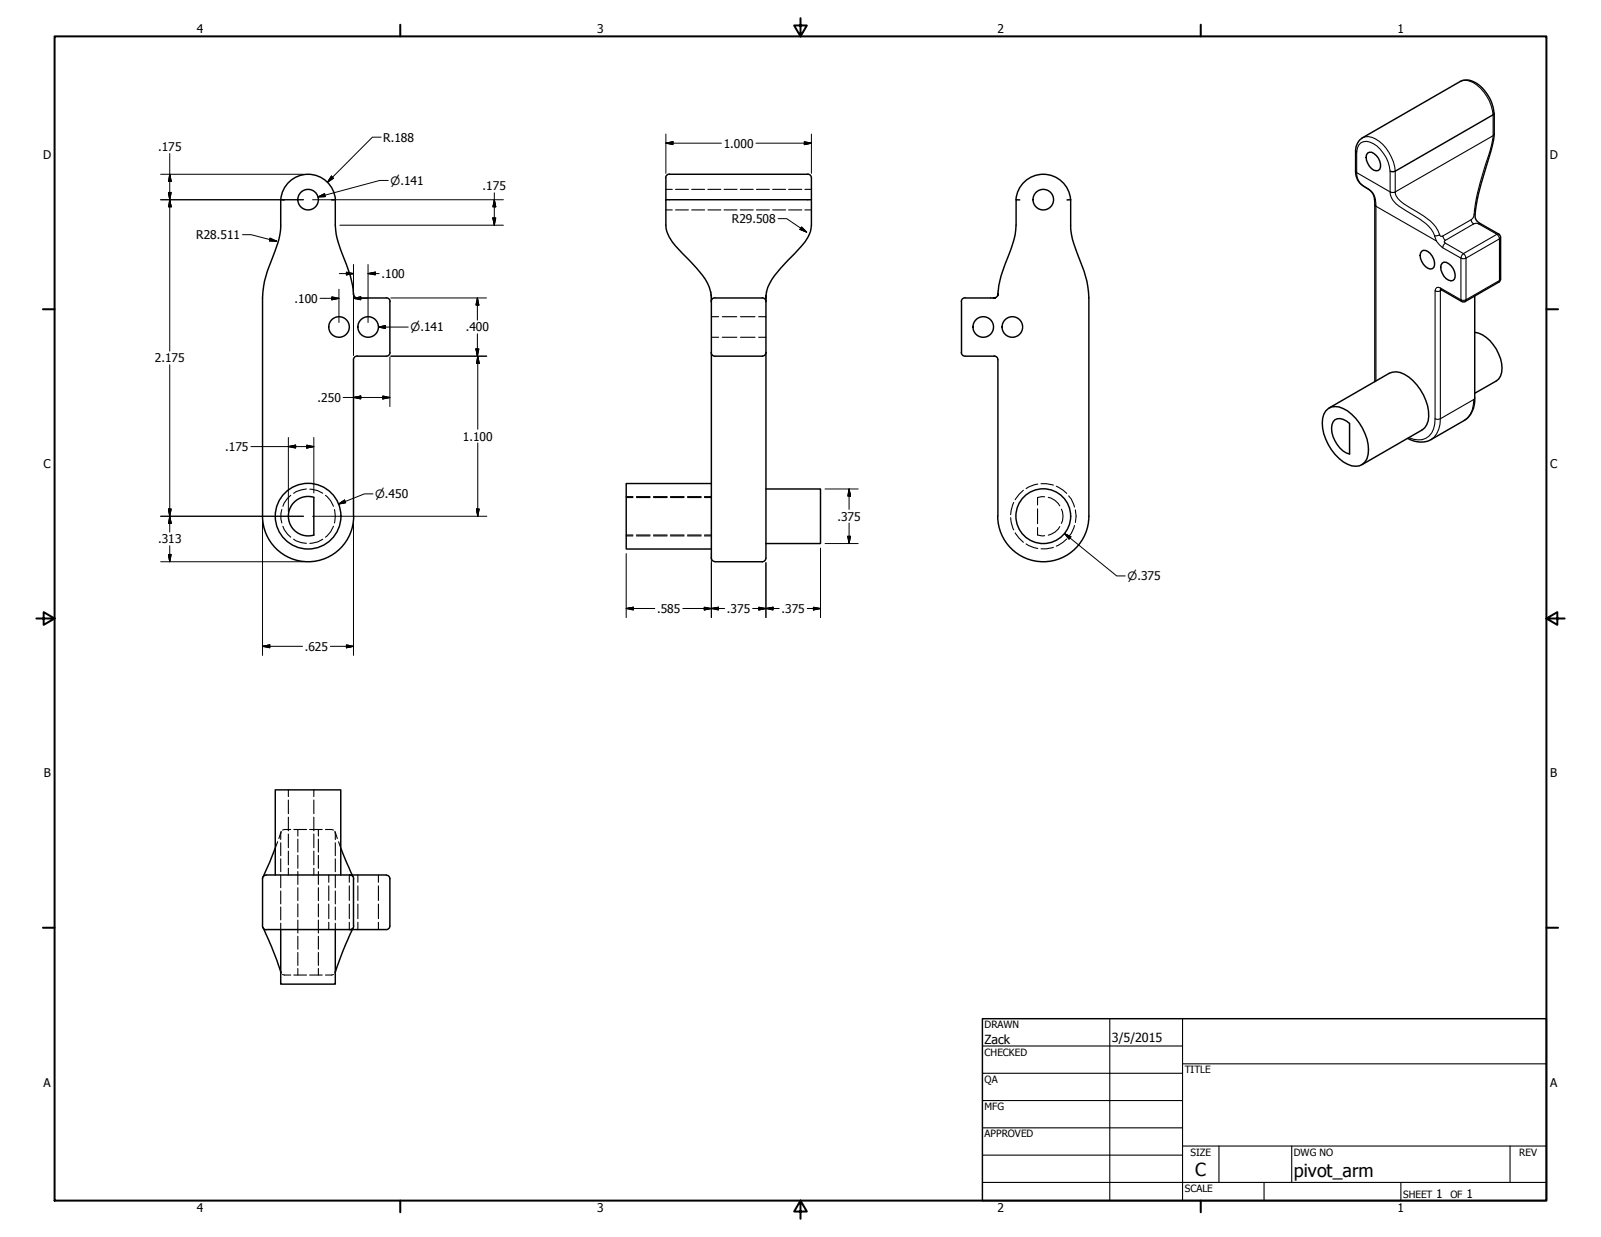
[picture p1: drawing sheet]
<svg xmlns="http://www.w3.org/2000/svg" width="559mm" height="432mm" viewBox="0 0 559 432" stroke-linecap="round" stroke-linejoin="round" font-family="sans-serif">
<!-- layer: Visible (ANSI) -->
<g fill="none" stroke="#000" stroke-width=".51">
<path d="M477.4 53.4a2.18 2.18 0 0 1 3 .9 4.7 4.7 0 0 1 1.2 4.8 1.87 1.87 0 0 1-2.9-.2 4.3 4.3 0 0 1-1.3-5.5zM98 69.7v8.9a27.6 27.6 0 0 1-3.1 11.8l-1.6 4.3-1 3.4-.7 5.9v76.2a15.9 15.9 0 0 0 16 15.9 15.9 15.9 0 0 0 15.8-15.9M98 69.7l1.3 .1M98 69.7a9.6 9.6 0 0 1 9.5-8.9 9.6 9.6 0 0 1 9.6 8.9M115.8 69.8l1.2-.1v8.9a34.2 34.2 0 0 0 3.8 13.5 32.8 32.8 0 0 1 2.6 10.9v.2M232.4 69.8h50.8M232.4 62.1v16.5a11.6 11.6 0 0 0 3.3 7.2l2.5 2.7a50.2 50.2 0 0 1 8.8 10.4 12 12 0 0 1 1.3 6.4v89.5M233.6 60.8l-1 .5-.3 .8M233.7 60.8h48.2M281.9 60.8l1.1 .5 .2 .8M283.2 62.1v16.5a11.3 11.3 0 0 1-3.4 7.2l-2.4 2.7a50.2 50.2 0 0 0-8.7 10.4l-.7 1.4-.7 3.3M354.6 69.7a9.6 9.6 0 0 1 9.5-8.9 9.6 9.6 0 0 1 9.6 8.9"/>
<path d="M355.9 69.8l-1.3-.1v8.9a34.2 34.2 0 0 1-3.8 13.5 32.8 32.8 0 0 0-2.6 10.9v.1M372.4 69.8l1.3-.1v8.9a27.6 27.6 0 0 0 3 11.8l1.7 4.3 .9 3.4 .7 5.9v76.2a15.9 15.9 0 0 1-15.9 15.9 15.9 15.9 0 0 1-15.9-15.9M496.3 87.7a2.23 2.23 0 0 1 2.9 .8 4.9 4.9 0 0 1 1.2 4.8 1.82 1.82 0 0 1-2.8-.2 4.2 4.2 0 0 1-1.3-5.4zM503.4 91.8a2.18 2.18 0 0 1 3 .9 4.7 4.7 0 0 1 1.2 4.8 1.87 1.87 0 0 1-2.8-.2 4.3 4.3 0 0 1-1.4-5.5zM123.5 103.2l.7 .7M124.2 103.9l.8 .1M124.7 104h10.1M134.8 103.9l1.1 .6 .2 .8M136.1 105.3v17.7l-.2 .8-1.1 .5h-10.1M249.5 103.9l-1 .6-.3 .8M249.6 104h16.5M266 103.9l1.1 .6 .2 .8"/>
<path d="M267.3 103.6v19.5M335.6 105.3v17.8M336.8 103.9l-1 .6-.3 .8M336.9 104h9.8M346.7 104l.8-.1zM348.2 103.1l-.7 .8M514.7 116a12.5 12.5 0 0 1 9 9.2 6.7 6.7 0 0 1-1.4 7.8l-7.6 4.3M124.7 124.3l-1.1 .5-.2 .8v54.6M248.2 123l.6 1.1 .8 .2h16.4l1.1-.5 .2-.8M267.3 123.1v71.7M335.5 123l.6 1.1 .7 .2M336.9 124.3h10.1"/>
<path d="M347 124.3l.8 .2 .5 1.1v54.6M462.7 143.4a4.5 4.5 0 0 1 6.1-.8 17 17 0 0 1 8.7 16 4.6 4.6 0 0 1-7.2 3.5 17 17 0 0 1-8.7-16.1l.4-1.3zM463.9 142.4l21-12.1a7.3 7.3 0 0 1 8.2 2.5 16.9 16.9 0 0 1 5.4 14.1l-1.2 2.5-1 .7-21 12.1M465.9 146.6a4 4 0 0 1 5.1 1.2v10.7a9.7 9.7 0 0 1-6.1-10.2zM109.5 173.7v13.1M109.6 173.6a6.9 6.9 0 0 0-9 6.6 6.9 6.9 0 0 0 9 6.6M248.3 168.8h-29.7v22.8h29.7M267.3 170.7h19.1v19h-19.1M248.3 194.8l.2 .7 1 .5M267.3 194.8l-.2 .8-1.1 .5h-16.4M96.1 296l-4.3 10.1M118.9 296l4 9.4"/>
<path d="M96.1 305.4v-29.7h22.8v29.7M122.1 305.4l.8 .3 .5 1M122.6 305.4h.2M123.4 306.7v16.5M134.8 305.4l-42.3 .1-.6 .5-.3 .7 .1 17a1.15 1.15 0 0 0 1.2 .8l42.3-.1 .6-.4 .3-.8v-16.5l-.5-1-.8-.2M91.8 323.8l2.9 6.6 3.3 8.9M98 324.5v19h19v-19M122.6 324.5h.2M122.9 324.5l-3.1 7.3-2.8 7.5M123.4 323.2l-.2 .8-1.1 .5"/>
<circle cx="107.5" cy="69.7" r="3.6"/>
<circle cx="364.1" cy="69.7" r="3.6"/>
<circle cx="118.3" cy="114.1" r="3.6"/>
<circle cx="128.5" cy="114.1" r="3.6"/>
<circle cx="343.2" cy="114.1" r="3.6"/>
<circle cx="353.3" cy="114.1" r="3.6"/>
<circle cx="107.5" cy="180.2" r="11.5"/>
<circle cx="364.1" cy="180.2" r="9.6"/>
</g>
<!-- layer: Hidden (ANSI) -->
<g fill="none" stroke="#000" stroke-width=".38">
<path d="M232.4 66.1h2.2M232.4 73.3h2.2M235.8 66.1h4.5M235.8 73.3h4.5M241.4 66.1h4.5M241.4 73.3h4.5M247.1 66.1h4.5M247.1 73.3h4.5M252.7 66.1h4.5M252.7 73.3h4.5M258.4 66.1h4.5M258.4 73.3h4.5"/>
<path d="M264 66.1h4.5M264 73.3h4.5M269.7 66.1h4.5M269.7 73.3h4.5M275.3 66.1h4.5M275.3 73.3h4.5M280.9 66.1h2.3M280.9 73.3h2.3M123.4 102.7v.2M123.4 102.6v.6M124.3 103.9l.4 .1zM124.3 103.9h.1"/>
<path d="M124.5 104h.5M124.5 103.9l.2 .1M248 101.9l.2 .4M248.2 102.7v.4M248.3 103.6v.2M248.3 103.9v.4M248.3 104.6v.2M248.3 110.6h2.5M248.3 117.7h2.5M252.1 110.6h5.1M252.1 117.7h5.1M258.4 110.6h5.1"/>
<path d="M258.4 117.7h5.1M264.8 110.6h2.5M264.8 117.7h2.5M267.3 103.2v.2M267.3 103.6v.2M267.3 103.9v.4M267.3 104.6v.2M346.7 104h.5M347.2 103.9l-.2 .1M347.3 103.9h.1M348.3 102.4v.5M348.3 102.9l-.1 .2"/>
<path d="M98.4 177.9l-.4 1.4v1.9l.4 1.4M101.5 172.9l-2.3 2.7-.5 1.1M106.9 170.7l-1.7 .3-1.9 .6-.8 .6M108.1 170.8a8.5 8.5 0 0 1 4.5 1.3M113.6 172.9a8.2 8.2 0 0 1 2.8 3.8M116.7 177.9a8.9 8.9 0 0 1 0 4.7M218.6 173.7h2.3M218.6 173.4h2.3M222.1 173.7h4.8M222.1 173.4h4.8M228.1 173.7h4.8M228.1 173.4h4.8"/>
<path d="M234 173.7h4.8M234 173.4h4.8M240 173.7h4.7M240 173.4h4.7M245.9 173.7h2.4M245.9 173.4h2.4M353.8 175.4l-.9 2.7-.2 1.5M357.2 171.1l-1.5 1.4-1.4 1.9M362.1 177.6v5.2M362.2 169l-3.2 1-.9 .6M363.3 168.8h1.9l2.5 .6M364.6 173.4l-2.5 .3v2.6"/>
<path d="M365.9 173.6a6 6 0 0 1 4 3M368.7 169.7l2.3 1.4 1.3 1.1M370.5 177.7a5.7 5.7 0 0 1 0 5M373 173.1l.9 1.1 1.1 2.8M375.3 178l.3 2.2-.3 2.2M98.7 183.7l.5 1.1 2.3 2.7M102.5 188.2l.8 .6 1.9 .6 1.7 .3M112.6 188.2a7.8 7.8 0 0 1-4.5 1.5M116.4 183.7a8.2 8.2 0 0 1-2.8 3.8M218.6 186.8h2.3M218.6 187.1h2.3M222.1 186.8h4.8"/>
<path d="M222.1 187.1h4.8M228.1 186.8h4.8M228.1 187.1h4.8M234 186.8h4.8M234 187.1h4.8M240 186.8h4.7M240 187.1h4.7M245.9 186.8h2.4M245.9 187.1h2.4M352.7 180.7l.2 1.6 .9 2.7M354.3 186l1.4 1.9 1.5 1.4M358.1 189.9l.9 .5 3.2 1.1"/>
<path d="M362.1 184.1v2.7l2.5 .2M367.7 191.1l-2.5 .5h-1.9M369.9 183.8a6 6 0 0 1-4 3M372.3 188.2l-1.3 1.1-2.3 1.3M375 183.5l-1.1 2.7-.9 1.1M100.6 275.7v2.4M100.6 279.3v4.7M109.5 275.7v2.4M109.5 279.3v4.7M96.9 293.8l-.8 2.2M98 294.2v4.5M98 299.8v4.5"/>
<path d="M98 290.4l-.7 2.3M98.2 290.2l-.2 2.9M100.6 285.2v4.8M100.6 291.1v4.8M100.6 297.1v4.8M101.5 289.6l-2.9 .2M102.6 289.6h4.4M103.9 289.6v2.2M103.9 292.9v4.5M103.9 298.6v4.5M108.1 289.6h4.4M109.5 285.2v4.8"/>
<path d="M109.5 291.1v4.8M109.5 297.1v4.8M111.1 289.6v2.2M111.1 292.9v4.5M111.1 298.6v4.5M113.6 289.6l2.8 .2M116.9 290.2l.1 2.9M117 290.4l.7 2.3M117 294.2v4.5M117 299.8v4.5M118.2 293.8l.7 2.2M98 305.4v4.5"/>
<path d="M98 311v4.5M98 316.6v4.5M100.6 303.1v2.3M103.9 304.2v4.5M103.9 309.9v4.5M103.9 315.5v4.5M109.5 303.1v2.3M111.1 304.2v4.5M111.1 309.9v4.5M111.1 315.5v4.5M114.7 305.4v2.6M114.7 309.2v5.1"/>
<path d="M114.7 315.6v5.1M117 305.4v4.5M117 311v4.5M117 316.6v4.5M121.9 305.4v2.6M121.9 309.2v5.1M121.9 315.6v5.1M122.6 305.4l.2 .2M122.9 305.4l.1 .2M123 305.8l.2 .1-.1-.1M124.9 305.4v2.6M124.9 309.2v5.1"/>
<path d="M124.9 315.6v5.1M132.1 305.4v2.6M132.1 309.2v5.1M132.1 315.6v5.1M98 339.1l.2 .6M98 339.3h.1M98 322.3v2.2M98 339.4v.1M103.9 321.2v4.5M103.9 326.8v4.5M103.9 332.5v4.5M103.9 338.1v2.3"/>
<path d="M111.1 321.2v4.5M111.1 326.8v4.5M111.1 332.5v4.5M111.1 338.1v2.3M114.7 321.9v2.6M117 339.1l-.1 .6M117 322.3v2.2M117 339.3v.2M121.9 321.9v2.6M122.8 324.4l-.2 .1M123 324.4l-.1 .1M123.1 324.2l.1-.2-.2 .2"/>
<path d="M124.9 321.9v2.6M132.1 321.9v2.6M98.6 340.2l2.9 .2M102.6 340.4h4.4M108.1 340.4h4.4M116.4 340.2l-2.8 .2"/>
</g>
<!-- layer: Visible Narrow (ANSI) -->
<g fill="none" stroke="#000" stroke-width=".38">
<path d="M509.7 28.4a6.5 6.5 0 0 1 7.1 2.4 15.3 15.3 0 0 1 4.3 9.3v7.3l-34.1 19.6v-7.2a14.4 14.4 0 0 0-8.1-11.9l-2.4-.1-1 .3M473.1 59.8l.4 .5a6.1 6.1 0 0 0 4.1 5.7 5.9 5.9 0 0 1 2.7 6l-.4-.5M474.9 49.9a5.6 5.6 0 0 1 6.9 2.2 12.8 12.8 0 0 1 3.4 7.7v7.2l-11.7-6.7v-7.3l.7-2.3zM521.5 46.8l-.4 .6-.5 3.1a159.6 159.6 0 0 0-5.9 22.7l-.2 1.8M513.5 76.7l-9.9 5.7M514.3 78.2l.9-.3 .9 .3M514.3 78.2l-10.1 5.9-.1 .3 .4 .5M514.9 74.7l-.4 .3-.3 1-.7 .7 .1 .6 .7 .9M516.1 78.2l6.4 3.6-11.7 6.7M516.8 78.1l-.7 .1M501.4 84.1l-21.1-12.1v61M502.5 81.9a11.8 11.8 0 0 0-5.5-6.5l-2.5-1.5a17 17 0 0 1-7.3-5.6l-.2-1.3-.6 .2-1.2-.2 .1 .9a6.9 6.9 0 0 0 3 4l2.3 1.6a31.7 31.7 0 0 1 8.9 6.4l1.2 2.3"/>
<path d="M503.6 86.5l6.3 3.6v14.5l-7.2-4.1M504.5 83.9l-.4-.4-.5-1.1-.7 .1-.4-.6-1.2 .5-.6-.2a6.5 6.5 0 0 0 2.9 4.3l.4-1.2 .5-.4M504.5 84.9l6.3 3.6M510.3 89l.5-.5 .9 1.6-.6 .2-1.2-.2zM511.7 90.1l11.7-6.7v14.5l-11.7 6.7zM523.1 81.7l-.6 .1 .9 1.6 .3-.5M523.7 97.4l-.6 1.1M500.9 101.5v44.7M502.7 101.5v44.7M502.9 101l-.2 .5M503 101.1l-.3-.6-.7-.2-.5 .1-.6 1.1 .6 .2 1.2-.2M503.2 101.2l-.5 .3"/>
<path d="M510.2 105.2l-.3-.6 .6 .2 1.2-.2-.3 .6M514.4 139.4l-11.7 6.8M514.7 138.9l-.3 .5a8.3 8.3 0 0 1-3.3 7.3M500.9 146.2l.6 .2 1.2-.2M500.9 146.2a6.5 6.5 0 0 1-4.5 7.3l-3-.1-1.7-.6M502.7 146.2a8.5 8.5 0 0 1-3.3 7.3"/>
</g>
<path d="M521.5 39.6v8.1l-1 4.6a121.9 121.9 0 0 0-5.6 22.4 3 3 0 0 0 1.9 3.4l6.3 3.6M473.1 52.5v7.3a5.9 5.9 0 0 0 3.4 5.5 5.4 5.4 0 0 1 3.4 6.2v61.7M473.5 53l-.2-.2a4.6 4.6 0 0 1 2.2-4.7l34.2-19.7a6.7 6.7 0 0 1 7.6 2.3 13.4 13.4 0 0 1 4.1 9.1l-34.4 20-.9 .1-.9-.1M523.1 81.7l.5 .5 .1 .6M523.7 82.9l-.1 15.1-12.2 7.2M502.8 101l7.4 4.2h1.3M514.7 103.3v35.6a8.7 8.7 0 0 1-3.6 7.8l-11.7 6.8a8.5 8.5 0 0 1-8.1-.5" fill="none" stroke="#000" stroke-width=".51"/>
<!-- layer: Border (ANSI) -->
<g fill="none" stroke="#000" stroke-width=".7">
<path d="M19 12.7h520.8v406.4h-520.8zM139.7 8.6v4.1M279.4 6.3v6.4l-2.2-3.8h4.4l-2.2 3.8M419.1 8.6v4.1M15 107.9h4M539.8 107.9h4M12.7 215.9h6.3l-3.8-2.2v4.4l3.8-2.2M539.8 215.9l3.8 2.2v-4.4l-3.8 2.2h6.3M15 323.8h4M539.8 323.8h4M139.7 419.1v4.1M279.4 419.1l2.2 3.8h-4.4l2.2-3.8v6.3"/>
<path d="M419.1 419.1v4.1"/>
</g>
<!-- layer: Title (ANSI) -->
<g fill="none" stroke="#000" stroke-width=".38">
<path d="M387.3 355.6v63.5M412.7 355.6v63.5M342.9 365.1h69.8M342.9 374.6h69.8M412.7 371.3h127.1M342.9 384.2h69.8M342.9 393.7h69.8M342.9 412.7h196.9M342.9 403.2h69.8M412.7 400h127.1M425.4 400v12.7M441.2 412.7v6.4"/>
<path d="M450.8 400v12.7M488.9 412.7v6.4M527 400v12.7"/>
</g>
<path d="M342.9 355.6h196.9v63.5h-196.9z" fill="none" stroke="#000" stroke-width=".51"/>
<!-- layer: Dimension (ANSI) -->
<g fill="none" stroke="#000" stroke-width=".35">
<path d="M59.2 53.6v69M133 47.9h-3l-15.7 15.7M232.4 50l2.5-.5v1zM232.4 50h19.4M232.4 46.8v13.7M263.8 50h19.4M280.7 49.5l2.5 .5-2.5 .5zM283.2 46.8v13.7M56.1 69.7h49.8M56.1 60.8h49.8M58.8 67.2h1l-.6 2.5zM59.2 69.7l.6 2.5h-1z"/>
<path d="M59.2 60.8l.6 2.5h-1zM109.1 69.7h66.6M111 68.8l2.3-1.2 .2 1zM115.7 61.5l.7 .7-2.1 1.4zM118.6 78.6h57.1M135.5 63h-3l-21.5 5.8M172 76.1h1l-.5 2.5zM172.5 69.7l.5 2.5h-1zM172.5 67.3v11.3M271.6 76.3h3l7 4.7M279.8 79.2l1.8 1.8-2.4-.9zM84.6 81.9h3l9 2.3"/>
<path d="M94.2 83.1l2.4 1.1-2.6-.1zM118.4 95.5h5M120.9 95l2.5 .5-2.5 .4zM123.4 92.3v31.7M128.5 95.5l2.5-.5v.9zM128.5 95.5h3.8M128.5 92.3v20.3M111.7 104.1h6.6M115.8 103.6l2.5 .5-2.5 .5zM118.3 101v11.6M123.4 104.1l2.5-.5v1zM123.4 104.1h5"/>
<path d="M132.1 114.2l2.5-.5v1zM132.1 114.2h10.4M136.4 104h33.4M166.6 104l.5 2.5h-1zM166.6 104v7.8M166.6 116.5v7.8M59.2 127.3v58.4M119.8 138.7h16.3M123.4 138.7l2.5-.5v1.1zM133.6 138.2l2.5 .5-2.5 .6zM136.1 124.7v17.2M136.4 124.3h33.5"/>
<path d="M166.1 121.8h1l-.5 2.5zM166.8 124.3l.5 2.5h-1zM166.8 124.3v25.6M87.6 155.9h21.9M100.6 155.9l2.6-.5v1zM100.6 152.7v25.9M107.1 155.4l2.4 .5-2.4 .5zM109.5 152.7v19.4M166.8 154.6v25.6M58.8 177.7h1l-.6 2.5zM118.2 176l2.1-1.4 .3 .9zM130.2 172.4h-3l-9 3.6"/>
<path d="M166.3 177.7h1l-.5 2.5zM288 170.7h11.5M296.4 170.7l.5 2.5h-1zM296.4 170.7v7.1M56.1 180.2h49.8M56.1 196.1h49.8M58.8 193.5h1l-.6 2.6zM59.2 180.2l.6 2.5h-1zM59.2 190.5v5.6M91.6 181.8v47M109.1 180.2h60.8M123.4 181.8v47"/>
<path d="M218.6 193.2v22.4M248.3 193.2v22.4M267.3 196.4v19.2M286.4 191.3v24.3M288 189.7h11.5M295.9 187.2h1l-.5 2.5zM296.4 182.6v7.1M371.5 186.2l2.3 1.2-.7 .8zM371.5 186.2l18.3 14.8h2.9M218.6 212.4l2.4-.4v.9zM218.6 212.4h9.9M238.3 212.4h14.6"/>
<path d="M245.8 212l2.5 .4-2.5 .5zM248.3 212.4l2.5-.4v.9zM262.7 212.4h9.3M264.9 212l2.4 .4-2.4 .5zM267.3 212.4l2.5-.4v.9zM281.7 212.4h4.7M283.9 212l2.5 .4-2.5 .5zM91.6 225.6l2.6-.5v1zM91.6 225.6h14M115.3 225.6h8.1M120.9 225.1l2.5 .5-2.5 .5z"/>
</g>
<g fill="#000" stroke="#000" stroke-width=".35">
<path d="M232.4 50l2.5-.5zM232.4 50l2.5-.5v1zM280.7 50.5l2.5-.5zM280.7 49.5l2.5 .5-2.5 .5zM58.8 67.2l.4 2.5zM58.8 67.2h1l-.6 2.5zM59.2 69.7l.6 2.5zM59.2 69.7l.6 2.5h-1zM59.2 60.8l.6 2.5zM59.2 60.8l.6 2.5h-1zM111 68.8l2.3-1.2zM111 68.8l2.3-1.2 .2 1z"/>
<path d="M115.7 61.5l-1.4 2.1zM115.7 61.5l.7 .7-2.1 1.4zM172 76.1l.5 2.5zM172 76.1h1l-.5 2.5zM172.5 69.7l.5 2.5zM172.5 69.7l.5 2.5h-1zM94 84.1l2.6 .1zM94.2 83.1l2.4 1.1-2.6-.1zM120.9 95.9l2.5-.4zM120.9 95l2.5 .5-2.5 .4zM128.5 95.5l2.5-.5zM128.5 95.5l2.5-.5v.9z"/>
<path d="M279.2 80.1l2.4 .9zM279.8 79.2l1.8 1.8-2.4-.9zM115.8 104.6l2.5-.5zM115.8 103.6l2.5 .5-2.5 .5zM123.4 104.1l2.5-.5zM123.4 104.1l2.5-.5v1zM132.1 114.2l2.5-.5zM132.1 114.2l2.5-.5v1zM166.6 104l.5 2.5zM166.6 104l.5 2.5h-1zM123.4 138.7l2.5-.5zM123.4 138.7l2.5-.5v1.1z"/>
<path d="M133.6 139.3l2.5-.6zM133.6 138.2l2.5 .5-2.5 .6zM166.1 121.8l.5 2.5zM166.1 121.8h1l-.5 2.5zM166.8 124.3l.5 2.5zM166.8 124.3l.5 2.5h-1zM100.6 155.9l2.6-.5zM100.6 155.9l2.6-.5v1zM107.1 156.4l2.4-.5zM107.1 155.4l2.4 .5-2.4 .5zM58.8 177.7l.4 2.5zM58.8 177.7h1l-.6 2.5z"/>
<path d="M118.2 176l2.1-1.4zM118.2 176l2.1-1.4 .3 .9zM166.3 177.7l.5 2.5zM166.3 177.7h1l-.5 2.5zM296.4 170.7l.5 2.5zM296.4 170.7l.5 2.5h-1zM58.8 193.5l.4 2.6zM58.8 193.5h1l-.6 2.6zM59.2 180.2l.6 2.5zM59.2 180.2l.6 2.5h-1zM295.9 187.2l.5 2.5zM295.9 187.2h1l-.5 2.5z"/>
<path d="M371.5 186.2l2.3 1.2zM371.5 186.2l2.3 1.2-.7 .8zM218.6 212.4l2.4-.4zM218.6 212.4l2.4-.4v.9zM245.8 212.9l2.5-.5zM245.8 212l2.5 .4-2.5 .5zM248.3 212.4l2.5-.4zM248.3 212.4l2.5-.4v.9zM264.9 212.9l2.4-.5zM264.9 212l2.4 .4-2.4 .5zM267.3 212.4l2.5-.4zM267.3 212.4l2.5-.4v.9z"/>
<path d="M283.9 212.9l2.5-.5zM283.9 212l2.5 .4-2.5 .5zM91.6 225.6l2.6-.5zM91.6 225.6l2.6-.5v1zM120.9 226.1l2.5-.5zM120.9 225.1l2.5 .5-2.5 .5z"/>
</g>
<g font-size="6.3">
<text x="417.2" y="410.6">C</text>
<text x="451.6" y="410.7">pivot_arm</text>
</g>
<g font-size="4.4">
<text x="343.7" y="364.3">Zack</text>
<text x="388.1" y="363.7">3/5/2015</text>
</g>
<g font-size="4.2">
<text x="68.7" y="11.7">4</text>
<text x="208.4" y="11.7">3</text>
<text x="348.1" y="11.7">2</text>
<text x="487.8" y="11.7">1</text>
<text x="55.2" y="52.8">.175</text>
<text x="133.8" y="49.4">R.188</text>
<text x="252.6" y="51.5">1.000</text>
<text x="15.1" y="55.5">D</text>
<text x="540.9" y="55.5">D</text>
<text x="168.5" y="66.5">.175</text>
<text x="255.5" y="77.9">R29.508</text>
<text x="68.5" y="83.4">R28.511</text>
<text x="133.2" y="97">.100</text>
<text x="102.8" y="105.7">.100</text>
<text x="162.6" y="115.7">.400</text>
<text x="54" y="126.5">2.175</text>
<text x="110.9" y="140.3">.250</text>
<text x="161.5" y="153.8">1.100</text>
<text x="78.6" y="157.4">.175</text>
<text x="15.2" y="163.4">C</text>
<text x="541" y="163.4">C</text>
<text x="292.3" y="181.7">.375</text>
<text x="55.2" y="189.7">.313</text>
<text x="229.4" y="213.9">.585</text>
<text x="253.7" y="213.9">.375</text>
<text x="272.8" y="213.9">.375</text>
<text x="106.4" y="227.1">.625</text>
<text x="15.3" y="271.4">B</text>
<text x="541.1" y="271.4">B</text>
<text x="15.2" y="379.3">A</text>
<text x="541" y="379.3">A</text>
<text x="501.3" y="418.3">1</text>
<text x="511.8" y="418.3">1</text>
<text x="68.7" y="423.2">4</text>
<text x="208.4" y="423.2">3</text>
<text x="348.1" y="423.2">2</text>
<text x="487.8" y="423.2">1</text>
</g>
<g font-size="4">
<text x="136.3" y="64.5">⌀.141</text>
<text x="143.3" y="115.6">⌀.141</text>
<text x="131" y="173.9">⌀.450</text>
<text x="393.6" y="202.6">⌀.375</text>
</g>
<g font-size="3.5">
<text x="343.7" y="358.9">DRAWN</text>
<text x="343.7" y="368.5">CHECKED</text>
<text x="413.5" y="374.6">TITLE</text>
<text x="343.7" y="378">QA</text>
<text x="343.7" y="387.5">MFG</text>
<text x="343.7" y="397.1">APPROVED</text>
<text x="415.5" y="403.4">SIZE</text>
<text x="451.6" y="403.4">DWG NO</text>
<text x="530.3" y="403.4">REV</text>
<text x="413.5" y="416.1">SCALE</text>
<text x="489.7" y="418.3">SHEET</text>
<text x="506.2" y="418.3">OF</text>
</g>
</svg>
